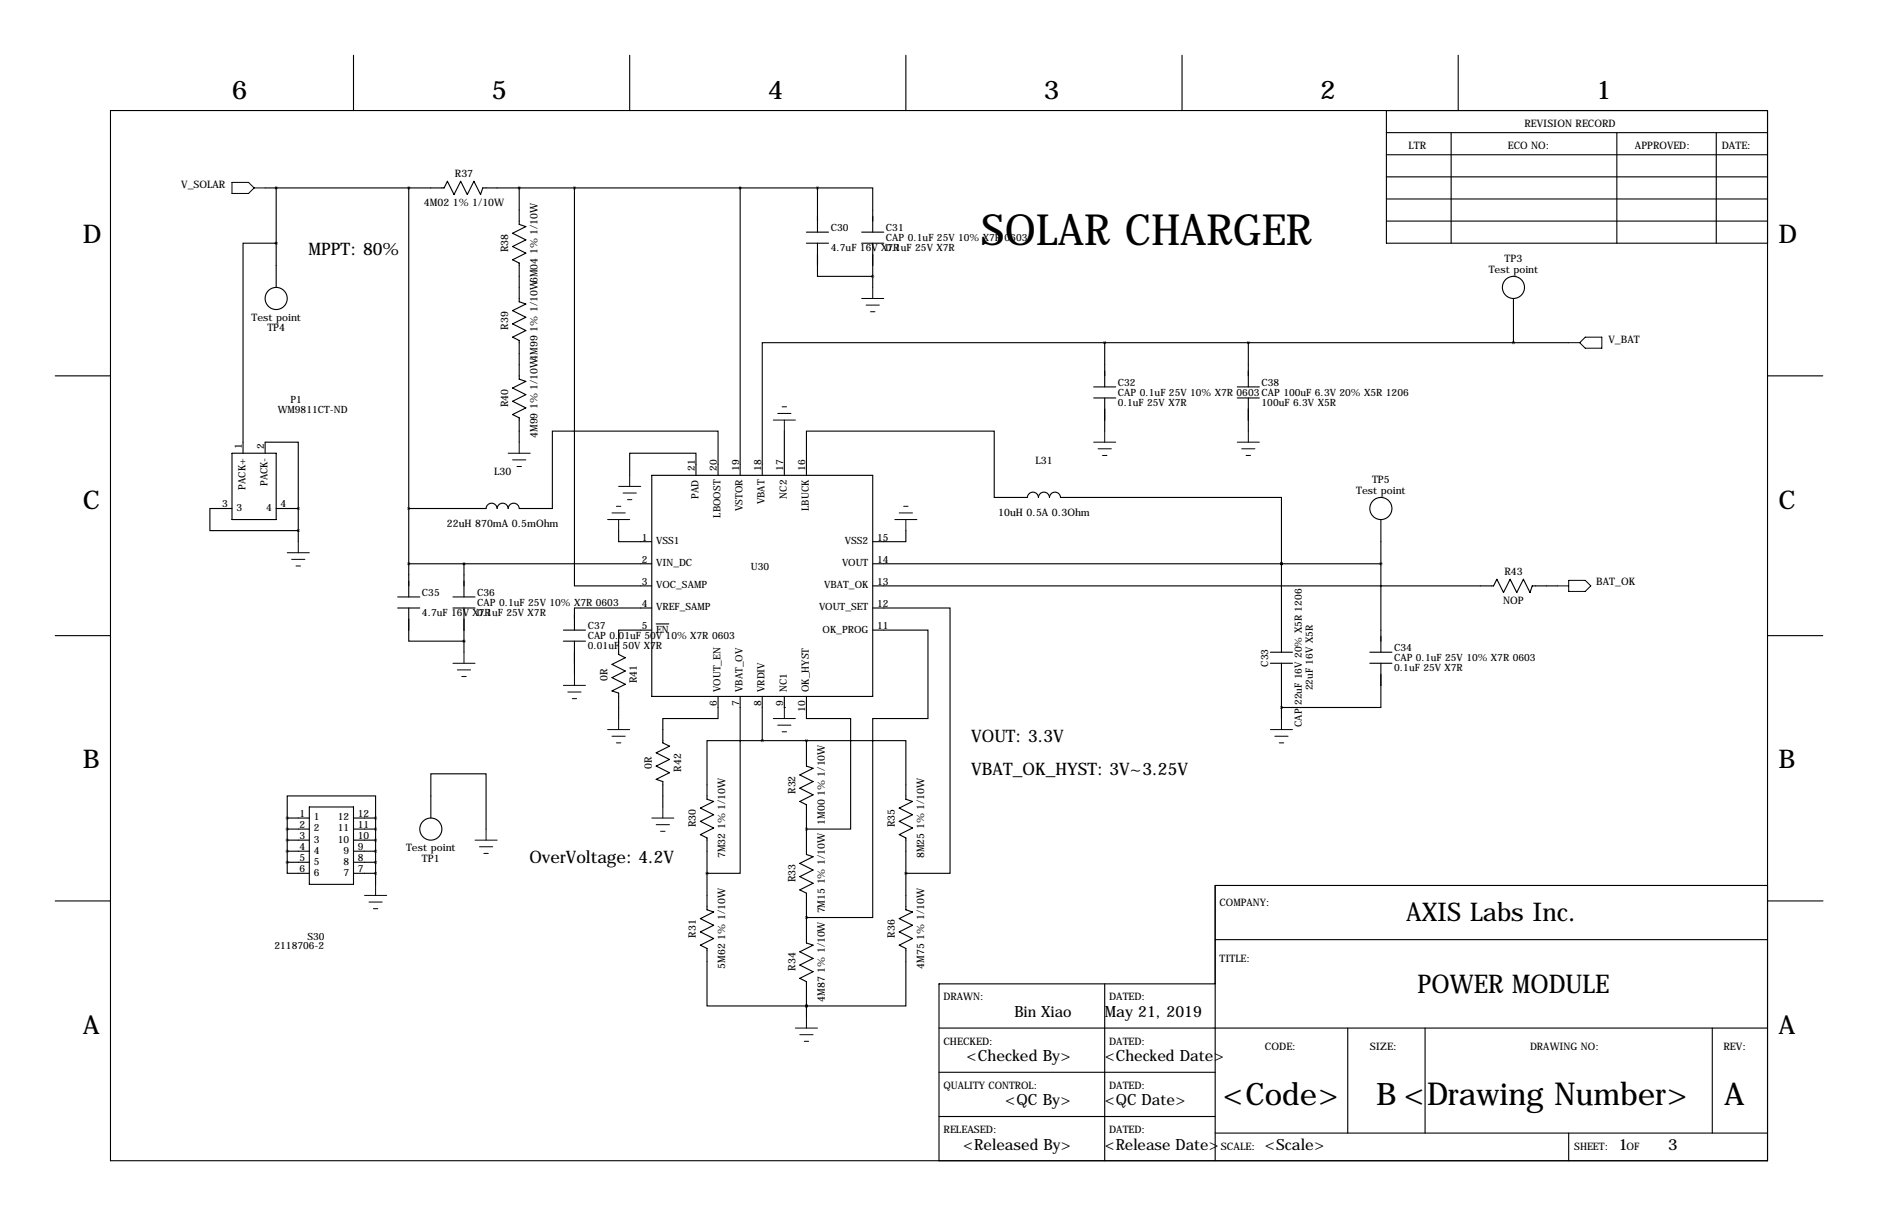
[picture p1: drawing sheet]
<svg xmlns="http://www.w3.org/2000/svg" width="432mm" height="279mm" viewBox="0 0 432 279" stroke-linecap="round" stroke-linejoin="round" font-family="sans-serif">
<g fill="none" stroke="#000" stroke-width=".25">
<path d="M81.3 12.7v12.7M144.8 12.7v12.7M208.3 12.7v12.7M271.8 12.7v12.7M335.3 12.7v12.7M25.4 25.4h381v241.3h-381zM318.8 30.5h87.6M318.8 35.6h87.6M318.8 25.4v30.5h87.6M333.7 30.5v25.4M371.8 30.5v25.4M394.6 30.5v25.4"/>
<path d="M61 43.2h41.1l.8-1.5 1.5 3 1.5-3 1.5 3 1.6-3 1.5 3 .5-1.5h77M63.5 55.9h-7.6v48.2M63.5 43.2v22.8M94 43.2v94M119.4 43.2v8.4l1.5 .5-3 1.5 3 1.5-3 1.5 3 1.6-3 1.5 1.5 .8v8.8l1.5 .5-3 1.6 3 1.5-3 1.5 3 1.5-3 1.6 1.5 .7v8.9l1.5 .5-3 1.6 3 1.5-3 1.5 3 1.5-3 1.5 1.5 .8v5.6M132.1 43.2v91.4h17.8M170.2 43.2v66M185.4 55.9h5.1M185.4 53.3h5.1M188 55.9v7.6h12.7M188 43.2h12.7v10.1M188 43.2v10.1"/>
<path d="M198.1 55.9h5.1M198.1 53.3h5.1M200.7 55.9v10.1M318.8 45.7h87.6M318.8 50.8h87.6M318.8 40.6h87.6M254 78.7h-78.7v30.5M254 78.7v10.2M254 78.7h106.7M287 78.7v10.2M348 68.6v10.1M12.7 86.4h12.7"/>
<path d="M180.3 99.1v10.1M251.5 88.9h5M251.5 91.4h5M254 91.4v7.7M284.5 88.9h5.1M284.5 91.4h5.1M287 91.4v7.7M406.4 86.4h12.7M53.3 116.8h-5v5.1h20.3M53.3 104.1h10.2v15.3h-10.2zM61 104.1v-2.5h7.6v15.2M63.5 116.8h5.1"/>
<path d="M68.6 116.8v7.7M94 116.8h17.8M111.8 116.8a1.27 1.27 0 0 1 1.2-1.2 1.27 1.27 0 0 1 1.3 1.2M114.3 116.8a1.27 1.27 0 0 1 1.3-1.2 1.27 1.27 0 0 1 1.2 1.2M144.8 109.2v-5.1h15.2v5.1M149.9 109.2h50.8v50.8h-50.8zM165.1 109.2v-10.1h-38.1v17.7h-7.6a1.27 1.27 0 0 0-1.3-1.2 1.27 1.27 0 0 0-1.3 1.2M185.4 109.2v-10.1h43.2v15.2h7.6a1.27 1.27 0 0 1 1.3-1.2 1.27 1.27 0 0 1 1.3 1.2 1.27 1.27 0 0 1 1.2-1.2 1.27 1.27 0 0 1 1.3 1.2 1.27 1.27 0 0 1 1.3-1.2 1.27 1.27 0 0 1 1.2 1.2h50.8v15.2M317.5 119.4v30.5M91.4 139.7h5.1M91.4 137.2h5.1M94 139.7v7.6h12.7"/>
<path d="M94 129.5h55.9M104.1 139.7h5.1M104.1 137.2h5.1M106.7 129.5v7.7M106.7 139.7v10.2M142.2 121.9v2.6h7.7M149.9 139.7h-17.8v5.1M200.7 139.7h17.7v61h-10.1M200.7 129.5h116.8M200.7 134.6h142.7l.8-1.5 1.5 3 1.5-3 1.5 3 1.6-3 1.5 3 .5-1.5h5.8M208.3 121.9v2.6h-7.6M294.6 129.5h.1"/>
<path d="M294.6 129.5v20.4M12.7 146h12.7M129.5 144.8h5.1M129.5 147.3h5.1M132.1 147.3v7.6M149.9 144.8h-7.7v5.6l1.6 .7-3.1 1.6 3.1 1.5-3.1 1.5 3.1 1.5-3.1 1.6 1.5 .5v5.8M150.9 143.4h2.9M200.7 144.8h12.7v20.3h-12.7v45.7h-15.3M292.1 149.9h5.1M292.1 152.4h5.1M294.6 152.4v12.7M315 149.9h5"/>
<path d="M315 152.4h5M317.5 152.4v10.2h-22.9M406.4 146h12.7M165.1 160v5.1h-12.7v5.6l1.5 .7-3 1.6 3 1.5-3 1.5 3 1.5-3 1.6 1.5 .5v5.8M170.2 160v40.7h-7.6M175.3 170.2h-12.7v13.4l1.5 .5-3.1 1.6 3.1 1.5-3.1 1.5 3.1 1.5-3.1 1.6 1.6 .7v16.5l1.5 .5-3.1 1.6 3.1 1.5-3.1 1.5 3.1 1.5-3.1 1.6 1.6 .7v13.2h22.8M175.3 160v10.2M175.3 170.2h10.1M180.3 162.6h.1M180.3 160v2.6M185.4 170.2h22.9v13.4l1.5 .5-3 1.6 3 1.5-3 1.5 3 1.5-3 1.6 1.5 .7v16.5l1.5 .5-3 1.6 3 1.5-3 1.5 3 1.5-3 1.6 1.5 .7v13.2h-22.9M185.4 160v5.1h10.2v25.4h-10.2"/>
<path d="M185.4 170.2v5.8l1.5 .5-3 1.6 3 1.5-3 1.5 3 1.5-3 1.5 1.5 .8v11.4l1.5 .5-3 1.6 3 1.5-3 1.5 3 1.5-3 1.6 1.5 .7v11.5l1.5 .5-3 1.5 3 1.5-3 1.5 3 1.6-3 1.5 1.5 .8v8.1M66 198.1v2.6h5.1M66 188v-5.1h20.4v5.1M66 188h5.1M66 190.5h5.1M66 193h5.1M66 195.6h5.1M66 198.1h5.1M66 188v10.1M71.1 185.4h10.2v17.8h-10.2zM81.3 188h5.1M81.3 190.5h5.1"/>
<path d="M81.3 193h5.1M81.3 195.6h5.1M81.3 198.1h5.1M86.4 188v15.2M99.1 188v-10.2h12.7v12.7M12.7 207h12.7M81.3 200.7h5.1M279.4 215.9h127M406.4 203.5h-127v63.2M406.5 207h12.7M185.4 231.1h.1M215.9 236.2h190.5"/>
<path d="M254 226.1v40.6M279.4 226.1h-63.5v40.6M309.9 236.2v24.1M327.7 236.2v24.1M393.7 236.2v24.1M215.9 246.4h63.5M215.9 256.5h63.5M279.4 260.3h127M360.7 260.3v6.4"/>
<circle cx="63.5" cy="68.6" r="2.54"/>
<circle cx="348" cy="66" r="2.54"/>
<circle cx="317.5" cy="116.8" r="2.54"/>
<circle cx="99.1" cy="190.5" r="2.54"/>
</g>
<g fill="none" stroke="#000" stroke-width=".23">
<path d="M53.3 41.9h3.8l1.3 1.3-1.3 1.2h-3.8zM58.4 43.2h2.6M198.1 68.6h5.1M199.1 70.1h3.1M200.2 71.6h1M200.7 66v2.6M360.7 78.7h2.5M364.5 77.5h3.8v2.5h-3.8l-1.3-1.3zM177.8 96.5h5.1M178.8 95h3.1M179.8 93.5h1M180.3 96.5v2.6"/>
<path d="M254 99.1v2.5M287 99.1v2.5M116.8 104.1h5.1M117.9 105.7h3M118.9 107.2h1M119.4 101.6v2.5M139.7 119.4h5.1M140.7 117.9h3.1M141.7 116.3h1M142.2 119.4v2.5M142.2 111.8h5.1M143.3 113.3h3"/>
<path d="M144.3 114.8h1M144.8 109.2v2.6M205.7 119.4h5.1M206.8 117.9h3M207.8 116.3h1M208.3 119.4v2.5M251.5 101.6h5M252.5 103.1h3M253.5 104.6h1M284.5 101.6h5.1M285.5 103.1h3M286.5 104.6h1"/>
<path d="M66 127h5.1M67.1 128.5h3M68.1 130h1M68.6 124.5v2.5M358.1 134.6h2.6M360.7 133.3h3.8l1.3 1.3-1.3 1.3h-3.8zM104.1 152.4h5.1M105.2 153.9h3M106.2 155.4h1M106.7 149.9v2.5M129.5 157.5h5.1M130.6 159h3"/>
<path d="M132.1 154.9v2.6M131.6 160.5h1M139.7 167.6h5.1M140.7 169.2h3.1M141.7 170.7h1M142.2 165.1v2.5M177.8 165.1h5.1M178.8 166.6h3.1M179.8 168.1h1M180.3 162.6v2.5M292.1 167.6h5.1M293.1 169.2h3.1"/>
<path d="M294.1 170.7h1M294.6 165.1v2.5M109.2 193h5.1M110.2 194.6h3.1M111.3 196.1h1M111.8 190.5v2.5M149.9 188h5M150.9 189.5h3M151.9 191h1M152.4 185.4v2.6M83.8 205.7h5.1M84.8 207.3h3.1"/>
<path d="M85.9 208.8h1M86.4 203.2v2.5M182.9 236.2h5.1M183.9 237.7h3M184.9 239.3h1M185.4 233.7v2.5"/>
</g>
<path d="M175.2 170.2a.05 .05 0 0 0 .1 0 .05 .05 0 0 0-.1 0zM162.5 200.7a.05 .05 0 0 0 .1 0 .05 .05 0 0 0-.1 0zM200.6 63.5a.05 .05 0 0 0 .1 0 .05 .05 0 0 0-.1 0zM187.9 43.2a.05 .05 0 0 0 .1 0 .05 .05 0 0 0-.1 0zM294.6 162.6a.05 .05 0 0 0 .1 0 .05 .05 0 0 0-.1 0zM294.6 129.5a.05 .05 0 0 0 .1 0 .05 .05 0 0 0-.1 0zM294.6 129.5a.05 .05 0 0 0 .1 0 .05 .05 0 0 0-.1 0zM86.3 190.5a.05 .05 0 0 0 .1 0 .05 .05 0 0 0-.1 0zM86.3 193a.05 .05 0 0 0 .1 0 .05 .05 0 0 0-.1 0zM86.3 195.6a.05 .05 0 0 0 .1 0 .05 .05 0 0 0-.1 0zM86.3 198.1a.05 .05 0 0 0 .1 0 .05 .05 0 0 0-.1 0zM66 190.5a.05 .05 0 0 0 .1 0 .05 .05 0 0 0-.1 0zM66 193a.05 .05 0 0 0 .1 0 .05 .05 0 0 0-.1 0zM66 195.6a.05 .05 0 0 0 .1 0 .05 .05 0 0 0-.1 0zM66 198.1a.05 .05 0 0 0 .1 0 .05 .05 0 0 0-.1 0zM66 188a.05 .05 0 0 0 .1 0 .05 .05 0 0 0-.1 0zM86.3 188a.05 .05 0 0 0 .1 0 .05 .05 0 0 0-.1 0zM86.3 200.7a.05 .05 0 0 0 .1 0 .05 .05 0 0 0-.1 0z" fill="#000" stroke="#000" stroke-width=".63"/>
<text font-size="9.9" x="225.6" y="56.4">SOLAR CHARGER</text>
<g font-size="7.1">
<text x="281.2" y="254">&lt;Code&gt;</text>
<text x="316.4" y="254">B &lt;Drawing Number&gt;</text>
<text x="396.4" y="254">A</text>
</g>
<g font-size="5.9">
<text x="53.3" y="22.9">6</text>
<text x="113" y="22.9">5</text>
<text x="176.5" y="22.9">4</text>
<text x="240" y="22.9">3</text>
<text x="303.5" y="22.9">2</text>
<text x="367" y="22.9">1</text>
<text x="19" y="55.9">D</text>
<text x="408.9" y="55.9">D</text>
<text x="19" y="116.8">C</text>
<text x="408.9" y="116.8">C</text>
<text x="19" y="176.5">B</text>
<text x="408.9" y="176.5">B</text>
<text x="323.3" y="211.6">AXIS Labs Inc.</text>
<text x="325.9" y="228.1">POWER MODULE</text>
<text x="19" y="237.5">A</text>
<text x="408.9" y="237.5">A</text>
</g>
<g font-size="4">
<text x="70.9" y="58.6">MPPT: 80%</text>
<text x="223.3" y="170.4">VOUT: 3.3V</text>
<text x="223.3" y="178">VBAT_OK_HYST: 3V~3.25V</text>
<text x="121.7" y="198.3">OverVoltage: 4.2V</text>
</g>
<g font-size="3.6">
<text x="233.2" y="233.7">Bin Xiao</text>
<text x="254" y="233.7">May 21, 2019</text>
<text x="222.2" y="243.8">&lt;Checked By&gt;</text>
<text x="254" y="243.8">&lt;Checked Date&gt;</text>
<text x="231.1" y="254">&lt;QC By&gt;</text>
<text x="254" y="254">&lt;QC Date&gt;</text>
<text x="221.4" y="264.1">&lt;Released By&gt;</text>
<text x="254" y="264.1">&lt;Release Date&gt;</text>
<text x="290.8" y="264.1">&lt;Scale&gt;</text>
<text x="372.1" y="264.1">1</text>
<text x="383.5" y="264.1">3</text>
</g>
<g font-size="2.4">
<text x="350.5" y="29.2">REVISION RECORD</text>
<text x="323.8" y="34.3">LTR</text>
<text x="346.7" y="34.3">ECO NO:</text>
<text x="375.9" y="34.3">APPROVED:</text>
<text x="395.9" y="34.3">DATE:</text>
<text x="104.6" y="40.6">R37</text>
<text x="41.7" y="43.2">V_SOLAR</text>
<text x="97.5" y="47.4">4M02 1% 1/10W</text>
<text x="116.8" y="58" transform="rotate(-90 116.8 58)">R38</text>
<text x="342.3" y="62.6">Test point</text>
<text x="345.9" y="60.2">TP3</text>
<text x="57.8" y="73.7">Test point</text>
<text x="61.5" y="76.1">TP4</text>
<text x="116.8" y="75.7" transform="rotate(-90 116.8 75.7)">R39</text>
<text x="369.8" y="78.7">V_BAT</text>
<text x="116.8" y="93.5" transform="rotate(-90 116.8 93.5)">R40</text>
<text x="123.6" y="100.7" transform="rotate(-90 123.6 100.7)">4M99 1% 1/10W4M99 1% 1/10W6M04 1% 1/10W</text>
<text x="238.1" y="106.7">L31</text>
<text x="113.6" y="109.2">L30</text>
<text x="311.8" y="113.4">Test point</text>
<text x="315.5" y="111">TP5</text>
<text x="229.5" y="118.5">10uH 0.5A 0.3Ohm</text>
<text x="102.7" y="121">22uH 870mA 0.5mOhm</text>
<text x="345.9" y="132.1">R43</text>
<text x="367" y="134.4">BAT_OK</text>
<text x="345.6" y="138.8">NOP</text>
<text x="139.7" y="156.4" transform="rotate(-90 139.7 156.4)">0R</text>
<text x="146.4" y="157" transform="rotate(-90 146.4 157)">R41</text>
<text x="149.9" y="176.7" transform="rotate(-90 149.9 176.7)">0R</text>
<text x="156.6" y="177.3" transform="rotate(-90 156.6 177.3)">R42</text>
<text x="182.9" y="182.4" transform="rotate(-90 182.9 182.4)">R32</text>
<text x="160" y="190" transform="rotate(-90 160 190)">R30</text>
<text x="189.6" y="189.6" transform="rotate(-90 189.6 189.6)">1M00 1% 1/10W</text>
<text x="205.7" y="190" transform="rotate(-90 205.7 190)">R35</text>
<text x="93.4" y="195.6">Test point</text>
<text x="166.8" y="197.2" transform="rotate(-90 166.8 197.2)">7M32 1% 1/10W</text>
<text x="212.5" y="197.2" transform="rotate(-90 212.5 197.2)">8M25 1% 1/10W</text>
<text x="97" y="198">TP1</text>
<text x="182.9" y="202.7" transform="rotate(-90 182.9 202.7)">R33</text>
<text x="189.6" y="209.9" transform="rotate(-90 189.6 209.9)">7M15 1% 1/10W</text>
<text x="280.4" y="208.3">COMPANY:</text>
<text x="160" y="215.4" transform="rotate(-90 160 215.4)">R31</text>
<text x="205.7" y="215.4" transform="rotate(-90 205.7 215.4)">R36</text>
<text x="280.4" y="221">TITLE:</text>
<text x="166.8" y="222.6" transform="rotate(-90 166.8 222.6)">5M62 1% 1/10W</text>
<text x="182.9" y="223.1" transform="rotate(-90 182.9 223.1)">R34</text>
<text x="212.5" y="222.6" transform="rotate(-90 212.5 222.6)">4M75 1% 1/10W</text>
<text x="189.6" y="230.2" transform="rotate(-90 189.6 230.2)">4M87 1% 1/10W</text>
<text x="216.9" y="229.9">DRAWN:</text>
<text x="255" y="229.9">DATED:</text>
<text x="216.9" y="240">CHECKED:</text>
<text x="255" y="240">DATED:</text>
<text x="290.8" y="241.3">CODE:</text>
<text x="315" y="241.3">SIZE:</text>
<text x="351.8" y="241.3">DRAWING NO:</text>
<text x="396.2" y="241.3">REV:</text>
<text x="216.9" y="250.2">QUALITY CONTROL:</text>
<text x="255" y="250.2">DATED:</text>
<text x="216.9" y="260.3">RELEASED:</text>
<text x="255" y="260.3">DATED:</text>
<text x="280.7" y="264.2">SCALE:</text>
<text x="361.9" y="264.2">SHEET:</text>
<text x="374" y="264.2">OF</text>
</g>
<g font-size="2.3">
<text x="191" y="53.1">C30</text>
<text x="203.7" y="53.1">C31</text>
<text x="191" y="57.7">4.7uF 16V X7R</text>
<text x="203.7" y="55.4">CAP 0.1uF 25V 10% X7R 0603</text>
<text x="203.7" y="57.7">0.1uF 25V X7R</text>
<text x="257" y="88.6">C32</text>
<text x="290.1" y="88.6">C38</text>
<text x="63.9" y="94.8">WM9811CT-ND</text>
<text x="66.8" y="92.7">P1</text>
<text x="257" y="91">CAP 0.1uF 25V 10% X7R 0603CAP 100uF 6.3V 20% X5R 1206</text>
<text x="257" y="93.3">0.1uF 25V X7R</text>
<text x="290.1" y="93.3">100uF 6.3V X5R</text>
<text x="55.6" y="103.1" transform="rotate(-90 55.6 103.1)">1</text>
<text x="60.7" y="103.1" transform="rotate(-90 60.7 103.1)">2</text>
<text x="56.4" y="112.5" transform="rotate(-90 56.4 112.5)">PACK+</text>
<text x="61.5" y="111.7" transform="rotate(-90 61.5 111.7)">PACK-</text>
<text x="159.8" y="108.2" transform="rotate(-90 159.8 108.2)">21</text>
<text x="164.8" y="108.2" transform="rotate(-90 164.8 108.2)">20</text>
<text x="169.9" y="108.2" transform="rotate(-90 169.9 108.2)">19</text>
<text x="175" y="108.2" transform="rotate(-90 175 108.2)">18</text>
<text x="180.1" y="108.2" transform="rotate(-90 180.1 108.2)">17</text>
<text x="185.2" y="108.2" transform="rotate(-90 185.2 108.2)">16</text>
<text x="51.1" y="116.6">3</text>
<text x="54.4" y="117.4">3</text>
<text x="61.2" y="117.4">4</text>
<text x="64.5" y="116.6">4</text>
<text x="160.6" y="114.6" transform="rotate(-90 160.6 114.6)">PAD</text>
<text x="165.7" y="118.9" transform="rotate(-90 165.7 118.9)">LBOOST</text>
<text x="170.7" y="117.4" transform="rotate(-90 170.7 117.4)">VSTOR</text>
<text x="175.8" y="115.9" transform="rotate(-90 175.8 115.9)">VBAT</text>
<text x="180.9" y="114.6" transform="rotate(-90 180.9 114.6)">NC2</text>
<text x="186" y="117.3" transform="rotate(-90 186 117.3)">LBUCK</text>
<text x="147.6" y="124.2">1</text>
<text x="150.9" y="125">VSS1</text>
<text x="194.3" y="125">VSS2</text>
<text x="201.7" y="124.2">15</text>
<text x="147.6" y="129.3">2</text>
<text x="150.9" y="130.1">VIN_DC</text>
<text x="172.6" y="131.1">U30</text>
<text x="193.6" y="130.1">VOUT</text>
<text x="201.7" y="129.3">14</text>
<text x="97" y="136.9">C35</text>
<text x="109.7" y="136.9">C36</text>
<text x="147.6" y="134.4">3</text>
<text x="150.9" y="135.2">VOC_SAMP</text>
<text x="189.5" y="135.2">VBAT_OK</text>
<text x="201.7" y="134.4">13</text>
<text x="97" y="141.6">4.7uF 16V X7R</text>
<text x="109.7" y="139.2">CAP 0.1uF 25V 10% X7R 0603</text>
<text x="109.7" y="141.6">0.1uF 25V X7R</text>
<text x="147.6" y="139.4">4</text>
<text x="150.9" y="140.3">VREF_SAMP</text>
<text x="188.3" y="140.3">VOUT_SET</text>
<text x="201.7" y="139.4">12</text>
<text x="135.1" y="144.5">C37</text>
<text x="135.1" y="146.9">CAP 0.01uF 50V 10% X7R 0603</text>
<text x="135.1" y="149.2">0.01uF 50V X7R</text>
<text x="147.6" y="144.5">5</text>
<text x="150.9" y="145.3">EN</text>
<text x="189.1" y="145.3">OK_PROG</text>
<text x="201.7" y="144.5">11</text>
<text x="320.5" y="149.6">C34</text>
<text x="291.6" y="153.2" transform="rotate(-90 291.6 153.2)">C33</text>
<text x="320.5" y="151.9">CAP 0.1uF 25V 10% X7R 0603</text>
<text x="320.5" y="154.3">0.1uF 25V X7R</text>
<text x="165.7" y="159" transform="rotate(-90 165.7 159)">VOUT_EN</text>
<text x="170.7" y="159" transform="rotate(-90 170.7 159)">VBAT_OV</text>
<text x="175.8" y="159" transform="rotate(-90 175.8 159)">VRDIV</text>
<text x="180.9" y="159" transform="rotate(-90 180.9 159)">NC1</text>
<text x="186" y="159" transform="rotate(-90 186 159)">OK_HYST</text>
<text x="301.8" y="158.6" transform="rotate(-90 301.8 158.6)">22uF 16V X5R</text>
<text x="164.8" y="162.3" transform="rotate(-90 164.8 162.3)">6</text>
<text x="169.9" y="162.3" transform="rotate(-90 169.9 162.3)">7</text>
<text x="175" y="162.3" transform="rotate(-90 175 162.3)">8</text>
<text x="180.1" y="162.3" transform="rotate(-90 180.1 162.3)">9</text>
<text x="185.2" y="163.6" transform="rotate(-90 185.2 163.6)">10</text>
<text x="299.3" y="167" transform="rotate(-90 299.3 167)">CAP 22uF 16V 20% X5R 1206</text>
<text x="68.8" y="187.7">1</text>
<text x="68.8" y="190.2">2</text>
<text x="72.1" y="188.5">1</text>
<text x="72.1" y="191.1">2</text>
<text x="77.7" y="191.1">11</text>
<text x="77.7" y="188.5">12</text>
<text x="82.3" y="190.2">11</text>
<text x="82.3" y="187.7">12</text>
<text x="68.8" y="192.8">3</text>
<text x="68.8" y="195.3">4</text>
<text x="68.8" y="197.9">5</text>
<text x="72.1" y="193.6">3</text>
<text x="72.1" y="196.1">4</text>
<text x="77.7" y="193.6">10</text>
<text x="79" y="196.1">9</text>
<text x="82.3" y="197.9">8</text>
<text x="82.3" y="195.3">9</text>
<text x="82.3" y="192.8">10</text>
<text x="68.8" y="200.4">6</text>
<text x="72.1" y="198.7">5</text>
<text x="72.1" y="201.2">6</text>
<text x="79" y="201.2">7</text>
<text x="79" y="198.7">8</text>
<text x="82.3" y="200.4">7</text>
<text x="70.7" y="215.9">S30</text>
<text x="63.1" y="218">2118706-2</text>
</g>
</svg>
